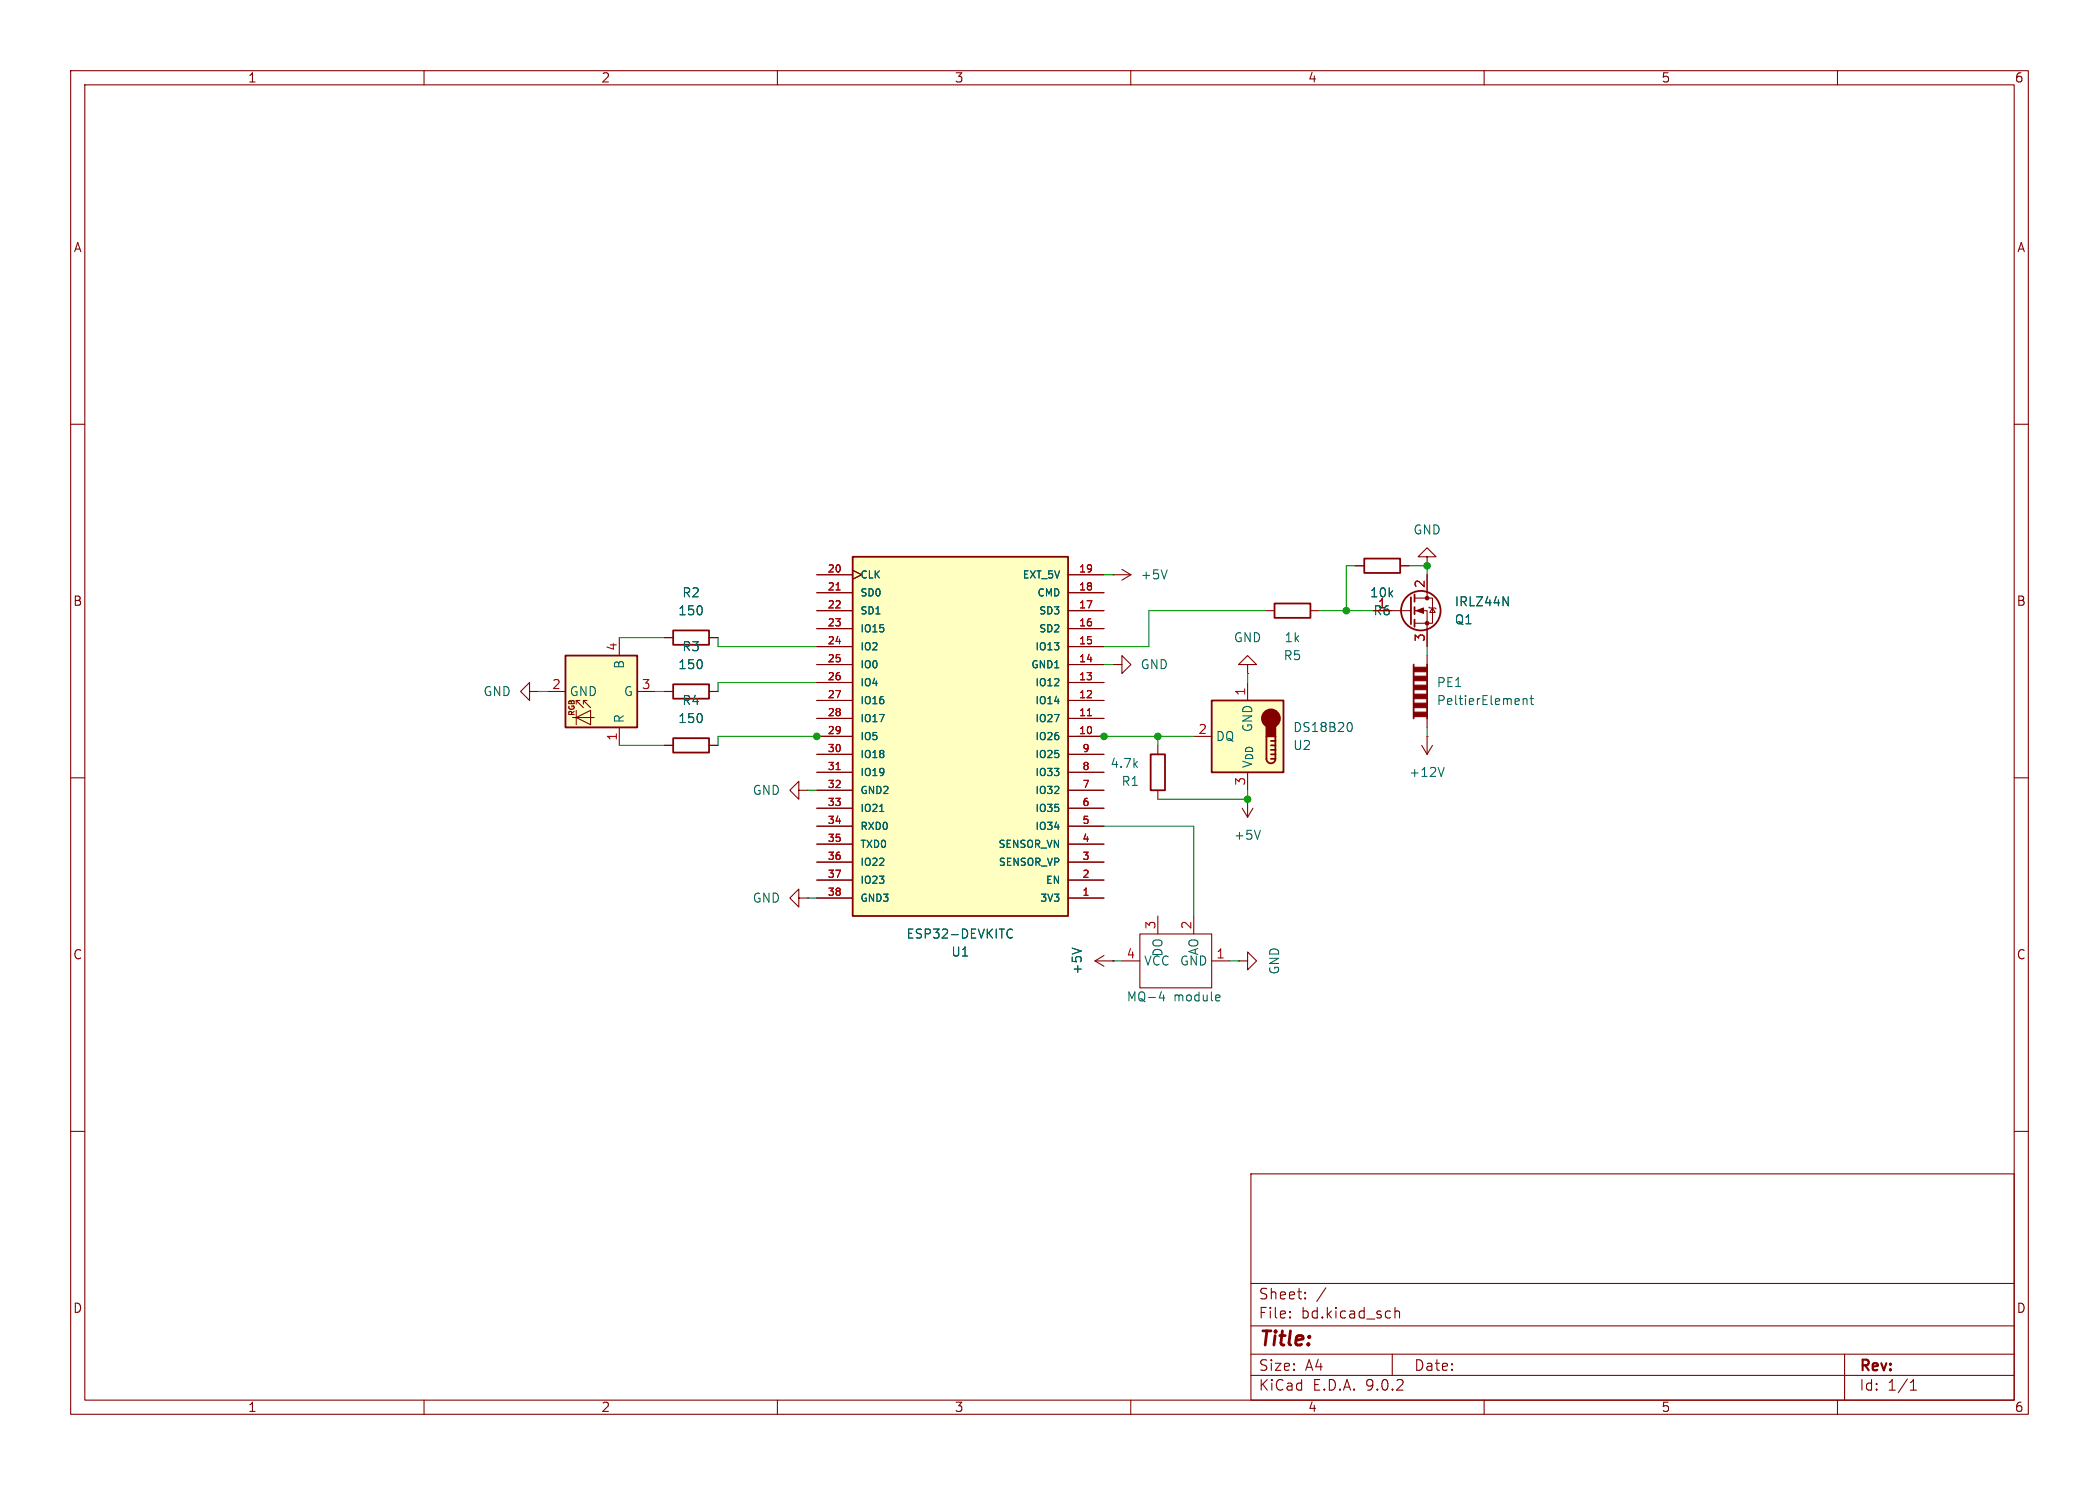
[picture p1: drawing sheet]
<svg xmlns="http://www.w3.org/2000/svg" width="297mm" height="210mm" viewBox="0 0 297 210" stroke-linecap="round" stroke-linejoin="round" font-family="sans-serif">
<g fill="none" stroke="#840000" stroke-width=".15">
<path d="M10 10h277v190h-277zM12 12h273v186h-273zM60 10v2M110 10v2M160 10v2M210 10v2M260 10v2M10 60h2M285 60h2M94 90.2h1.2M94 97.8h1.2M100.3 90.2h1.3"/>
<path d="M100.3 97.8h1.3M10 110h2M94 105.4h1.2M100.3 105.4h1.3M285 110h2M10 160h2M177 166h108v32h-108zM285 160h2M60 198v2M110 198v2M160 198v2M177 194.5h108"/>
<path d="M177 191.5h108M177 187.5h108M177 181.5h108M182.5 186.3h.1l-.1 .1M182.5 186.3v.1M182.5 185.5v.1M182.5 185.5h.1l-.1 .1M184.7 183.6v.1M184.7 183.6h-.1l.1 .1M184.7 182.8v.1M184.7 182.8h-.1l.1 .1M187.6 182.1l-1.3 2"/>
<path d="M197 191.5v3M197.4 184.9v1.5M197.4 185.5a.37 .37 0 0 1 .6 .1v.8M210 198v2M260 198v2M261 191.5v6.5M270.3 196.6h.9M270.3 195.5l.4-.4v1.5"/>
</g>
<path d="M95.2 89.2h5.1v2h-5.1zM95.2 96.8h5.1v2h-5.1zM95.2 104.4h5.1v2h-5.1z" fill="none" stroke="#840000" stroke-width=".25"/>
<path d="M120.6 78.7h30.5v50.8h-30.5z" fill="#ffffc2"/>
<path d="M120.6 78.7h30.5v50.8h-30.5z" fill="none" stroke="#840000" stroke-width=".25"/>
<g fill="none" stroke="#840000" stroke-width=".15">
<path d="M201.9 78.7h1.3l-1.3-1.2-1.2 1.2h1.2v1.3M74.9 97.8v-1.3l-1.2 1.3 1.2 1.3v-1.3h1.3M76.2 97.8h.1M115.6 99.1h5M115.6 96.5h5M115.6 94h5M115.6 91.4h5M115.6 88.9h5M115.6 86.4h5M115.6 83.8h5M115.6 81.3h5M120.6 80.6l1.3 .7-1.3 .6"/>
<path d="M151.1 99.1h5.1M151.1 96.5h5.1M151.1 94h5.1M151.1 91.4h5.1M151.1 88.9h5.1M151.1 86.4h5.1M151.1 83.8h5.1M151.1 81.3h5.1M201.9 80h.1M113 111.8v-1.3l-1.2 1.3 1.2 1.2v-1.2h1.3M114.3 111.8h.1M115.6 119.4h5"/>
<path d="M115.6 116.8h5M115.6 114.3h5M115.6 111.8h5M115.6 109.2h5M115.6 106.7h5M115.6 104.1h5M115.6 101.6h5M151.1 119.4h5.1M151.1 116.8h5.1M151.1 114.3h5.1M151.1 111.8h5.1M151.1 109.2h5.1"/>
<path d="M151.1 106.7h5.1M151.1 104.1h5.1M151.1 101.6h5.1M113 127v-1.3l-1.2 1.3 1.2 1.3v-1.3h1.3M114.3 127h.1M115.6 127h5M115.6 124.5h5M115.6 121.9h5M151.1 127h5.1M151.1 124.5h5.1M151.1 121.9h5.1M154.9 135.9l1.3 .8"/>
<path d="M154.9 135.9h2.6M156.2 135.1l-1.3 .8M157.5 135.9h.1M175.3 135.9h1.2v-1.3l1.3 1.3-1.3 1.3v-1.3M175.3 135.9h.1"/>
</g>
<path d="M118.3 83.4h.6M118.3 108.8h.6M153.9 101.2h.5" fill="none" stroke="#a90000" stroke-width=".15"/>
<path d="M124.5 114.8h.6M143.3 131.5a.51 .51 0 0 0-.7 0 .51 .51 0 0 0-.1 .6 .48 .48 0 0 0 .2 .5 .48 .48 0 0 0 .6-.1M151.7 134.1l1.3 .4" fill="none" stroke="#006464" stroke-width=".15"/>
<path d="M80 92.7h10.2v10.2h-10.2z" fill="#ffffc2"/>
<g fill="none" stroke="#840000" stroke-width=".15">
<path d="M77.5 97.8h2.5M82 99.1h-.5l1 1M82.5 99.1v.5M83.1 99.1h-.6l1.1 1M87.6 90.2v2.5M90.2 97.8h2.5M176.5 94h1.3l-1.3-1.3-1.2 1.3h1.2v1.3M176.5 95.3h.1M179.1 86.4h1.2M185.4 86.4h1.3M191.8 80h1.2M198.1 80h1.3"/>
<path d="M81 101.5h3.1M81.5 101.5l2.1-1v2zM81.5 100.5v2M87.6 102.9v2.5M163.8 105.4v1.3M163.8 111.8v1.2M158.7 135.9h2.6M161.3 132.1h10.1v7.6h-10.1zM163.8 129.5v2.6M168.9 129.5v2.6M171.4 135.9h2.6"/>
</g>
<path d="M193 79h5.1v2h-5.1zM80 92.7h10.2v10.2h-10.2zM180.3 85.3h5.1v2.1h-5.1zM162.8 106.7h2v5.1h-2z" fill="none" stroke="#840000" stroke-width=".25"/>
<path d="M164.3 140.2l-.3 .9h.8M164.6 140.7v.8M172.2 140.7l.4 .1v.2l-.6 .1M172.6 141.5h-.4" fill="none" stroke="#006464" stroke-width=".15"/>
<path d="M171.4 99.1h10.2v10.1h-10.2z" fill="#ffffc2"/>
<g fill="none" stroke="#840000" stroke-width=".25">
<path d="M171.4 99.1h10.2v10.1h-10.2zM199.6 84.5v3.8M200 94v7.6M200.2 84.1v1M200.2 85.9v1M200.2 87.6v1M179.2 104.1v3.2a.64 .64 0 0 0 .6 .6 .64 .64 0 0 0 .7-.6M179.8 107.3h.7M179.8 106.7h.7M179.8 106h.7M179.8 105.4h.7M179.8 104.8h.7"/>
<path d="M180.5 104.1v3.2"/>
<circle cx="201" cy="86.4" r="2.79"/>
</g>
<g fill="#840000" stroke="#840000" stroke-width=".25">
<path d="M179.2 102.2h1.3v1.9h-1.3z"/>
<path d="M201.9 94v7.6z"/>
<circle cx="179.8" cy="101.6" r="1.27"/>
</g>
<g fill="none" stroke="#840000" stroke-width=".15">
<path d="M94 90.2h1.2M94 97.8h1.2M100.3 90.2h1.3M100.3 97.8h1.3M115.6 86.4h5M115.6 81.3h5M115.6 99.1h5M115.6 96.5h5M115.6 94h5M115.6 91.4h5M115.6 88.9h5M115.6 83.8h5"/>
<path d="M120.6 80.6l1.3 .7-1.3 .6M151.1 86.4h5.1M151.1 81.3h5.1M151.1 99.1h5.1M151.1 96.5h5.1M151.1 94h5.1M151.1 91.4h5.1M151.1 88.9h5.1M151.1 83.8h5.1M157.5 94h1.2v-1.3l1.3 1.3-1.3 1.3v-1.3M157.5 94h.1M157.5 81.3h.1"/>
<path d="M157.5 81.3h2.5M158.7 80.5l1.3 .8M160 81.3l-1.3 .7M176.5 96.5v2.6M191.8 80h1.2M196.8 86.4h2.8M198.1 80h1.3M200.2 84.6h2.5v3.5h-2.5M200.2 86.4h1.7v5M201.9 81.3v3.3M201.9 92.7v1.3M202.2 85.9l.1 .1h.8l.1 .1"/>
<path d="M202.7 86l.4 .6h-.8zM94 105.4h1.2M100.3 105.4h1.3M115.6 104.1h5M115.6 119.4h5M115.6 116.8h5M115.6 114.3h5M115.6 111.8h5M115.6 109.2h5M115.6 106.7h5M115.6 101.6h5M151.1 104.1h5.1"/>
<path d="M151.1 119.4h5.1M151.1 116.8h5.1M151.1 114.3h5.1M151.1 111.8h5.1M151.1 109.2h5.1M151.1 106.7h5.1M151.1 101.6h5.1M168.9 104.1h2.5M175.8 114.3l.7 1.3M176.5 113h.1M176.5 109.2v2.6M176.5 113v2.6"/>
<path d="M177.3 114.3l-.8 1.3M201.2 105.4l.7 1.3M201.9 104.1h.1M201.9 101.6v1.3M201.9 104.1v2.6M202.7 105.4l-.8 1.3M115.6 127h5M115.6 124.5h5M115.6 121.9h5M151.1 127h5.1M151.1 124.5h5.1M151.1 121.9h5.1"/>
<path d="M157.5 135.9h.1"/>
</g>
<path d="M165.2 80.6l-.5 1.3M212.7 84.4l.7 1.3v-1.3M215.5 98.8v.8M215.5 98.9l.2-.1 .3 .1 .1 .7M216.5 98.8h.5M216.7 98.4v1.1v.1h.3M124.5 114.8h.6M178.3 117.4l-.4 1.3M190.9 102.2a.69 .69 0 0 1 .3 1.1l-.3 .1M204.3 108.5l-.4 1.3M143.3 131.5a.51 .51 0 0 0-.7 0 .51 .51 0 0 0-.1 .6 .48 .48 0 0 0 .2 .5 .48 .48 0 0 0 .6-.1M151.7 134.1l1.3 .4" fill="none" stroke="#006464" stroke-width=".15"/>
<g fill="#840000" stroke="#840000" stroke-width=".15">
<path d="M200 100.7h1.9v.6h-1.9z"/>
<path d="M200 99.4h1.9v.7h-1.9z"/>
<path d="M200 98.2h1.9v.6h-1.9z"/>
<path d="M200 96.9h1.9v.6h-1.9z"/>
<path d="M200 95.6h1.9v.7h-1.9z"/>
<path d="M200 94.4h1.9v.6h-1.9z"/>
<path d="M200.4 86.4l1-.4v.7z"/>
<circle cx="201.9" cy="84.6" r=".25"/>
<circle cx="201.9" cy="88.1" r=".25"/>
</g>
<g fill="none" stroke="#009600" stroke-width=".15">
<path d="M76.2 97.8h1.3M87.6 90.2h6.4M92.7 97.8h1.3M101.6 90.2v1.2h14M115.6 96.5h-14v1.3M156.2 94h1.3M156.2 81.3h1.3M176.5 95.3v1.2M179.1 86.4h-16.5v5h-6.4M186.7 86.4h7.6M191.8 80h-1.3v6.4M199.4 80h2.5v1.3"/>
<path d="M201.9 91.4v1.3M87.6 105.4h6.4M114.3 111.8h1.3M118.1 104.1h-16.5v1.3M152.4 104.1h16.5M156.2 116.8h12.7v12.7M163.8 104.1v1.3M176.5 111.8v1.2h-12.7M201.9 102.9v1.2M114.3 127h1.3M157.5 135.9h1.2M174 135.9h1.3"/>
</g>
<path d="M118.3 83.4h.6M118.3 108.8h.6M153.9 101.2h.5" fill="none" stroke="#a90000" stroke-width=".15"/>
<g fill="#009600" stroke="#009600" stroke-width=".15">
<circle cx="115.6" cy="104.1" r=".46"/>
<circle cx="156.2" cy="104.1" r=".46"/>
<circle cx="201.9" cy="80" r=".46"/>
<circle cx="163.8" cy="104.1" r=".46"/>
<circle cx="190.5" cy="86.4" r=".46"/>
<circle cx="176.5" cy="113" r=".46"/>
</g>
<text font-size="2.8" fill="#840000" x="178" y="190.9">Title:</text>
<g font-size="2.1" fill="#840000">
<text x="178" y="184">Sheet:</text>
<text x="178" y="186.7">File:</text>
<text x="184.1" y="186.7">bd.kicad_sch</text>
<text x="178" y="196.9">KiCad</text>
<text x="178" y="194.1">Size:</text>
<text x="184.7" y="194.1">A4</text>
<text x="185.7" y="196.9">E.D.A.</text>
<text x="193.3" y="196.9">9.0.2</text>
<text x="200" y="194.1">Date:</text>
<text x="263" y="194.3">Rev:</text>
<text x="263" y="196.9">Id:</text>
<text x="267.1" y="196.9">1/1</text>
</g>
<g font-size="1.8" fill="#840000">
<text x="35" y="11.9">1</text>
<text x="85" y="11.9">2</text>
<text x="135" y="11.9">3</text>
<text x="185" y="11.9">4</text>
<text x="235" y="11.9">5</text>
<text x="285" y="11.9">6</text>
<text x="10.3" y="35.9">A</text>
<text x="285.3" y="35.9">A</text>
<text x="10.3" y="85.9">B</text>
<text x="194.2" y="87.2">R6</text>
<text x="285.3" y="85.9">B</text>
<text x="10.3" y="135.9">C</text>
<text x="285.3" y="135.9">C</text>
<text x="10.3" y="185.9">D</text>
<text x="285.3" y="185.9">D</text>
<text x="35" y="199.9">1</text>
<text x="85" y="199.9">2</text>
<text x="135" y="199.9">3</text>
<text x="185" y="199.9">4</text>
<text x="235" y="199.9">5</text>
<text x="285" y="199.9">6</text>
</g>
<g font-size="1.8" fill="#006464">
<text x="199.9" y="75.8">GND</text>
<text x="161.3" y="82.1">+5V</text>
<text x="95.9" y="87.2">150</text>
<text x="96.4" y="84.7">R2</text>
<text x="193.8" y="84.7">10k</text>
<text x="205.7" y="86">IRLZ44N</text>
<text x="205.7" y="88.5">Q1</text>
<text x="88.5" y="94.7" transform="rotate(-90 88.5 94.7)">B</text>
<text x="95.9" y="94.8">150</text>
<text x="96.4" y="92.3">R3</text>
<text x="161.3" y="94.8">GND</text>
<text x="174.5" y="91">GND</text>
<text x="181.5" y="93.6">R5</text>
<text x="181.7" y="91">1k</text>
<text x="68.3" y="98.7">GND</text>
<text x="80.5" y="98.7">GND</text>
<text x="88.2" y="98.7">G</text>
<text x="96.4" y="99.9">R4</text>
<text x="203.2" y="97.4">PE1</text>
<text x="203.2" y="99.9">PeltierElement</text>
<text x="88.5" y="102.4" transform="rotate(-90 88.5 102.4)">R</text>
<text x="95.9" y="102.5">150</text>
<text x="172" y="105">DQ</text>
<text x="177.4" y="103.6" transform="rotate(-90 177.4 103.6)">GND</text>
<text x="182.9" y="103.7">DS18B20</text>
<text x="182.9" y="106.3">U2</text>
<text x="106.4" y="112.6">GND</text>
<text x="157" y="108.8">4.7k</text>
<text x="158.6" y="111.4">R1</text>
<text x="177.4" y="108.7" transform="rotate(-90 177.4 108.7)">V_{DD}</text>
<text x="199.3" y="110.1">+12V</text>
<text x="174.5" y="119">+5V</text>
<text x="106.4" y="127.9">GND</text>
<text x="128.2" y="132.9">ESP32-DEVKITC</text>
<text x="134.5" y="135.5">U1</text>
<text x="153.3" y="137.9" transform="rotate(-90 153.3 137.9)">+5V</text>
<text x="161.8" y="136.8">VCC</text>
<text x="164.7" y="135.4" transform="rotate(-90 164.7 135.4)">DO</text>
<text x="166.9" y="136.8">GND</text>
<text x="169.8" y="135.2" transform="rotate(-90 169.8 135.2)">AO</text>
<text x="181.2" y="137.9" transform="rotate(-90 181.2 137.9)">GND</text>
<text x="159.3" y="141.8">MQ-4</text>
<text x="166.1" y="141.8">module</text>
</g>
<g font-size="1.8" fill="#a90000">
<text x="201.7" y="83.3" transform="rotate(-90 201.7 83.3)">2</text>
<text x="194.9" y="86.1">1</text>
<text x="87.4" y="92.1" transform="rotate(-90 87.4 92.1)">4</text>
<text x="201.7" y="90.9" transform="rotate(-90 201.7 90.9)">3</text>
<text x="78" y="97.5">2</text>
<text x="90.7" y="97.5">3</text>
<text x="176.3" y="98.5" transform="rotate(-90 176.3 98.5)">1</text>
<text x="87.4" y="104.8" transform="rotate(-90 87.4 104.8)">1</text>
<text x="169.5" y="103.9">2</text>
<text x="176.3" y="111.2" transform="rotate(-90 176.3 111.2)">3</text>
<text x="163.6" y="131.5" transform="rotate(-90 163.6 131.5)">3</text>
<text x="168.7" y="131.5" transform="rotate(-90 168.7 131.5)">2</text>
<text x="159.3" y="135.6">4</text>
<text x="172" y="135.6">1</text>
</g>
<g font-size="1.4" fill="#a90000">
<text x="117" y="83.6">21</text>
<text x="117" y="81">20</text>
<text x="152.6" y="83.6">18</text>
<text x="152.6" y="81">19</text>
<text x="117" y="88.6">23</text>
<text x="117" y="86.1">22</text>
<text x="152.6" y="88.6">16</text>
<text x="152.6" y="86.1">17</text>
<text x="117" y="93.7">25</text>
<text x="117" y="91.2">24</text>
<text x="152.6" y="93.7">14</text>
<text x="152.6" y="91.2">15</text>
<text x="117" y="101.3">28</text>
<text x="117" y="98.8">27</text>
<text x="117" y="96.3">26</text>
<text x="152.6" y="101.3">11</text>
<text x="152.6" y="98.8">12</text>
<text x="152.6" y="96.3">13</text>
<text x="117" y="106.4">30</text>
<text x="117" y="103.9">29</text>
<text x="152.6" y="103.9">10</text>
<text x="153.1" y="106.4">9</text>
<text x="117" y="111.5">32</text>
<text x="117" y="109">31</text>
<text x="153.1" y="111.5">7</text>
<text x="153.1" y="109">8</text>
<text x="117" y="119.1">35</text>
<text x="117" y="116.6">34</text>
<text x="117" y="114">33</text>
<text x="153.1" y="119.1">4</text>
<text x="153.1" y="116.6">5</text>
<text x="153.1" y="114">6</text>
<text x="117" y="124.2">37</text>
<text x="117" y="121.7">36</text>
<text x="153.1" y="124.2">2</text>
<text x="153.1" y="121.7">3</text>
<text x="117" y="126.7">38</text>
<text x="153.1" y="126.7">1</text>
</g>
<g font-size="1.4" fill="#006464">
<text x="121.7" y="82">CLK</text>
<text x="144.6" y="82">EXT_5V</text>
<text x="121.7" y="89.6">IO15</text>
<text x="121.7" y="87.1">SD1</text>
<text x="121.7" y="84.6">SD0</text>
<text x="146.7" y="84.6">CMD</text>
<text x="146.9" y="89.6">SD2</text>
<text x="146.9" y="87.1">SD3</text>
<text x="121.7" y="94.7">IO0</text>
<text x="121.7" y="92.2">IO2</text>
<text x="145.8" y="94.7">GND1</text>
<text x="146.4" y="92.2">IO13</text>
<text x="121.7" y="99.8">IO16</text>
<text x="121.7" y="97.3">IO4</text>
<text x="146.4" y="99.8">IO14</text>
<text x="146.4" y="97.3">IO12</text>
<text x="121.7" y="107.4">IO18</text>
<text x="121.7" y="104.9">IO5</text>
<text x="121.7" y="102.3">IO17</text>
<text x="146.4" y="107.4">IO25</text>
<text x="146.4" y="104.9">IO26</text>
<text x="146.4" y="102.3">IO27</text>
<text x="121.7" y="112.5">GND2</text>
<text x="121.7" y="110">IO19</text>
<text x="146.4" y="112.5">IO32</text>
<text x="146.4" y="110">IO33</text>
<text x="121.7" y="117.6">RXD0</text>
<text x="121.7" y="115">IO21</text>
<text x="146.4" y="117.6">IO34</text>
<text x="146.4" y="115">IO35</text>
<text x="121.7" y="125.2">IO23</text>
<text x="121.7" y="122.7">IO22</text>
<text x="121.7" y="120.1">TXD0</text>
<text x="141.2" y="120.1">SENSOR_VN</text>
<text x="141.2" y="122.7">SENSOR_VP</text>
<text x="147.9" y="125.2">EN</text>
<text x="121.7" y="127.7">GND3</text>
<text x="147.1" y="127.7">3V3</text>
</g>
<text font-size="1.1" fill="#840000" x="81.5" y="101.4" transform="rotate(-90 81.5 101.4)">RGB</text>
</svg>
